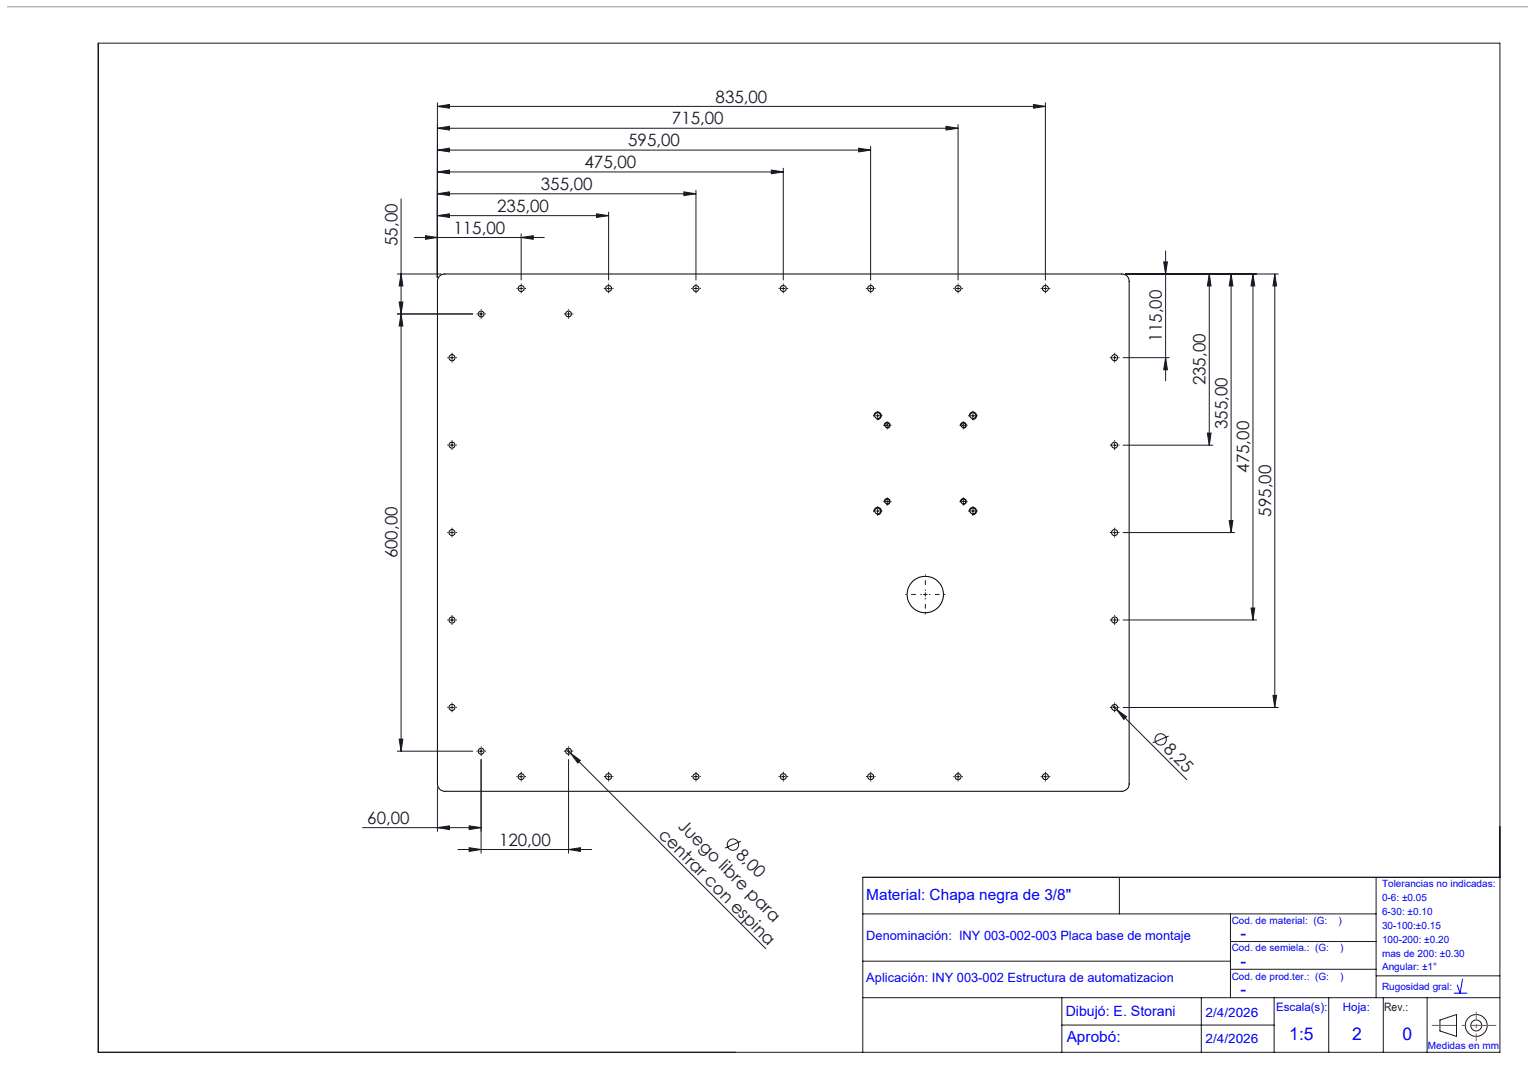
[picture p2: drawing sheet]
<svg xmlns="http://www.w3.org/2000/svg" width="420mm" height="297mm" viewBox="0 0 420 297" stroke-linecap="round" stroke-linejoin="round" font-family="sans-serif">
<g fill="none" stroke="#000" stroke-width=".27">
<path d="M120.8 75.8l.6-.5 .8-.1h186a1.99 1.99 0 0 1 2 2v138a2.05 2.05 0 0 1-2 2h-186a2.05 2.05 0 0 1-2-2v-138zM240.1 114.4a1 1 0 0 1 .9-1.3 1 1 0 0 1 1.1 1.1 1 1 0 0 1-1.3 .9M242.9 116.9a.8 .8 0 0 1 .7-1 .8 .8 0 0 1 .9 .9 .8 .8 0 0 1-1 .7M263.8 116.9a.8 .8 0 0 1 .7-1 .8 .8 0 0 1 .9 .9 .8 .8 0 0 1-1 .7M266.3 114.4a1 1 0 0 1 .9-1.3 1 1 0 0 1 1 1.1 1 1 0 0 1-1.2 .9M242.9 137.9a.8 .8 0 0 1 .7-1 .8 .8 0 0 1 .9 .8 .8 .8 0 0 1-1 .7M263.8 137.9a.8 .8 0 0 1 .7-1 .8 .8 0 0 1 .9 .8 .8 .8 0 0 1-1 .7M240.1 140.5a1.01 1.01 0 0 1 .9-1.2 1.01 1.01 0 0 1 1.1 1 1.01 1.01 0 0 1-1.3 .9M266.3 140.5a1.01 1.01 0 0 1 .9-1.2 1.01 1.01 0 0 1 1.1 1.1 1.01 1.01 0 0 1-1.3 .8"/>
<circle cx="143.2" cy="79.2" r=".82"/>
<circle cx="167.2" cy="79.2" r=".83"/>
<circle cx="191.2" cy="79.2" r=".82"/>
<circle cx="215.2" cy="79.2" r=".82"/>
<circle cx="239.2" cy="79.2" r=".83"/>
<circle cx="263.2" cy="79.2" r=".82"/>
<circle cx="287.2" cy="79.2" r=".82"/>
<circle cx="124.2" cy="98.2" r=".83"/>
<circle cx="132.2" cy="86.2" r=".8"/>
<circle cx="156.2" cy="86.2" r=".8"/>
<circle cx="306.2" cy="98.2" r=".83"/>
<circle cx="241.1" cy="114.1" r=".81"/>
<circle cx="243.7" cy="116.7" r=".66"/>
<circle cx="264.6" cy="116.7" r=".65"/>
<circle cx="267.2" cy="114.1" r=".8"/>
<circle cx="124.2" cy="122.2" r=".83"/>
<circle cx="243.7" cy="137.7" r=".66"/>
<circle cx="264.6" cy="137.7" r=".65"/>
<circle cx="306.2" cy="122.2" r=".83"/>
<circle cx="124.2" cy="146.2" r=".83"/>
<circle cx="241.1" cy="140.3" r=".81"/>
<circle cx="267.2" cy="140.3" r=".8"/>
<circle cx="306.2" cy="146.2" r=".84"/>
<circle cx="124.2" cy="170.2" r=".83"/>
<circle cx="254.2" cy="163.2" r="5"/>
<circle cx="306.2" cy="170.2" r=".83"/>
<circle cx="124.2" cy="194.2" r=".83"/>
<circle cx="306.2" cy="194.2" r=".83"/>
<circle cx="132.2" cy="206.2" r=".8"/>
<circle cx="143.2" cy="213.2" r=".82"/>
<circle cx="156.2" cy="206.2" r=".8"/>
<circle cx="167.2" cy="213.2" r=".83"/>
<circle cx="191.2" cy="213.2" r=".82"/>
<circle cx="215.2" cy="213.2" r=".82"/>
<circle cx="239.2" cy="213.2" r=".83"/>
<circle cx="263.2" cy="213.2" r=".82"/>
<circle cx="287.2" cy="213.2" r=".82"/>
</g>
<g fill="none" stroke="#191924" stroke-width=".27">
<path d="M27 11.8h385v277.1h-385zM120.2 35.2l3.3-.5v1zM120.2 29.2l3.3-.5v1zM120.2 28.2v48M120.2 35.2h143M120.2 29.2h167M259.9 34.7l3.3 .5-3.3 .5zM263.2 34.2v42.7M283.9 28.7l3.3 .5-3.3 .5zM287.2 28.2v48.7M110.2 54.6v151.6M120.2 59.2l3.3-.5v1z"/>
<path d="M120.2 53.2l3.3-.5v1zM120.2 47.2l3.3-.5v1zM120.2 41.2l3.3-.5v1zM120.2 59.2h47M120.2 53.2h71M120.2 47.2h95M120.2 41.2h118.9M163.9 58.7l3.3 .5-3.3 .5zM167.2 58.2v18.7M187.9 52.7l3.3 .5-3.3 .5zM191.2 52.2v24.7M211.9 46.7l3.3 .5-3.3 .5z"/>
<path d="M215.2 46.2v30.7M235.9 40.7l3.2 .5-3.2 .5zM239.1 40.2v36.7M109.1 75.2h12.1M110.2 75.2l.5 3.3h-1.1zM113.8 65.2h35.7M116.9 64.7l3.3 .5-3.3 .5zM142.7 79.2h1M143.2 65.2l3.3-.5v1zM143.2 64.2v12.7M143.2 78.7v1M166.7 79.2h1"/>
<path d="M167.2 78.7v1M190.7 79.2h1M191.2 78.7v1M214.7 79.2h1M215.2 78.7v1M238.7 79.2h1M239.1 78.7v1M262.7 79.2h1M263.2 78.7v1M286.7 79.2h1M287.2 78.7v1M309.2 75.2h42"/>
<path d="M319.7 71.9h1l-.5 3.3zM320.2 68.9v35.6M332.2 75.2l.5 3.3h-1.1zM332.2 75.2v47M338.2 75.2l.5 3.3h-1.1zM338.2 75.2v71M344.2 75.2l.5 3.3h-1.1zM344.2 75.2v95M350.2 75.2l.5 3.3h-1zM350.2 75.2v119M109.1 86.2h20.8M109.6 82.9h1.1l-.5 3.3z"/>
<path d="M110.2 86.2l.5 3.3h-1.1zM123.6 98.2h1.1M124.2 97.7v1M131.7 86.2h1M132.2 85.7v1M155.7 86.2h1M156.2 85.7v1M305.7 98.2h1M306.2 97.7v1M308.5 98.2h12.7M320.2 98.2l.5 3.3h-1zM240.6 114.1h1"/>
<path d="M241.1 113.6v1M243.2 116.7h1M243.7 116.2v1M264.1 116.7h1M264.6 116.2v1M266.7 114.1h1.1M267.3 113.6v1M331.6 118.9h1.1l-.5 3.3zM123.6 122.2h1.1M124.2 121.7v1M241.1 139.8v1M243.2 137.7h1"/>
<path d="M243.7 137.2v.9M264.1 137.7h1M264.6 137.2v.9M267.3 139.8v1M305.7 122.2h1M306.2 121.7v1M308.5 122.2h24.7M123.6 146.2h1.1M124.2 145.7v1M240.6 140.3h1M266.7 140.3h1.1M305.7 146.2h1"/>
<path d="M306.2 145.7v1M308.5 146.2h30.7M337.6 142.9h1.1l-.5 3.3zM123.6 170.2h1.1M124.2 169.7v1M253.7 163.2h1M254.2 162.7v1M305.7 170.2h1M306.2 169.7v1M308.5 170.2h36.7M343.6 166.9h1.1l-.5 3.3zM123.6 194.2h1.1"/>
<path d="M124.2 193.7v1M305.6 193.6l1.1 1.2M305.7 194.2h1M306.2 193.7v1M306.7 194.8l2.8 1.9-.8 .8zM306.7 194.8l19.3 19.2M308.5 194.2h42.7M349.7 190.9h1l-.5 3.3zM109.1 206.2h20.8M109.6 202.9h1.1l-.5 3.3zM120.2 216.2v12M131.7 206.2h1"/>
<path d="M132.2 205.7v1M132.2 208.5v25.7M142.7 213.2h1M143.2 212.7v1M155.6 205.6l1.1 1.2M155.7 206.2h1M156.2 205.7v1M156.2 208.5v25.7M156.7 206.8l2.7 1.9-.7 .7zM156.7 206.8l53.7 53.6M166.7 213.2h1M167.2 212.7v1"/>
<path d="M190.7 213.2h1M191.2 212.7v1M214.7 213.2h1M215.2 212.7v1M238.7 213.2h1M239.1 212.7v1M262.7 213.2h1M263.2 212.7v1M286.7 213.2h1M287.2 212.7v1M321 202l-4.4 1.9M99.6 227.2h32.6"/>
<path d="M120.2 227.2l3.3-.5v1zM125.8 233.2h36.7M128.9 232.7l3.3 .5-3.3 .5zM128.9 226.7l3.3 .5-3.3 .5zM156.2 233.2l3.3-.5v1zM203.5 230.9l-4.4 1.9M237 250.9h141M307.5 240.8v10.1M338 250.9v23M338 258.4h40M378 240.8v33.1M412 240.8h-175v48.1"/>
<path d="M237 263.8h101M237 273.9h175M291.7 273.9v15M330 273.9v15M338 266.1h40M350 273.9v15M365 273.9v15M378 267.9h34M380 273.9v15M392 273.9v15M395.5 280l4.6-1.5v6l-4.6-1.5zM291.7 281.4h58.3"/>
<circle cx="318.8" cy="203" r="1.56"/>
<circle cx="201.3" cy="231.8" r="1.55"/>
<circle cx="405.5" cy="281.5" r="1.49"/>
<circle cx="405.5" cy="281.5" r="3"/>
</g>
<path d="M405.5 277.6v8.2" fill="none" stroke="#ff8000" stroke-width=".27" stroke-dasharray="15.2 1.3 1.3 1.3" stroke-dashoffset="13.1" stroke-linecap="butt"/>
<path d="M393.3 281.5h17.7" fill="none" stroke="#ff8000" stroke-width=".27" stroke-dasharray="15.2 1.3 1.3 1.3" stroke-dashoffset="8.3" stroke-linecap="butt"/>
<g fill="none" stroke="#191924" stroke-width=".27" stroke-dasharray="15.2 1.3 1.3 1.3" stroke-linecap="butt">
<path d="M142.2 79.2h-.3M143.2 78.2v-.4M144.2 79.2h.3M166.2 79.2h-.3M167.2 78.2v-.4M168.2 79.2h.3M190.2 79.2h-.3M191.2 78.2v-.4M192.2 79.2h.3M214.2 79.2h-.3M215.2 78.2v-.4M216.2 79.2h.3"/>
<path d="M238.2 79.2h-.3M239.2 78.2v-.4M240.2 79.2h.3M262.2 79.2h-.3M263.2 78.2v-.4M264.2 79.2h.3M286.2 79.2h-.3M287.2 78.2v-.4M288.2 79.2h.3M123.2 98.2h-.3M124.2 97.2v-.4M124.2 99.2v.3"/>
<path d="M125.2 98.2h.3M131.2 86.2h-.3M132.2 85.2v-.3M132.2 87.2v.3M133.2 86.2h.3M143.2 80.2v.3M155.2 86.2h-.3M156.2 85.2v-.3M156.2 87.2v.3M157.2 86.2h.3M167.2 80.2v.3M191.2 80.2v.3"/>
<path d="M215.2 80.2v.3M239.2 80.2v.3M263.2 80.2v.3M287.2 80.2v.3M305.2 98.2h-.3M306.2 97.2v-.4M306.2 99.2v.3M307.2 98.2h.3M240.1 114.1h-.3M241.1 113.1v-.3M241.1 115.1v.3M242.1 114.1h.3"/>
<path d="M242.7 116.7h-.1M243.7 115.7v-.1M243.7 117.7v.2M244.7 116.7h.2M263.6 116.7h-.1M264.6 115.7v-.1M264.6 117.7v.2M265.6 116.7h.2M266.3 114.1h-.3M267.3 113.1v-.3M267.3 115.1v.3M268.3 114.1h.3"/>
<path d="M123.2 122.2h-.3M124.2 121.2v-.4M124.2 123.2v.3M125.2 122.2h.3M241.1 139.3v-.3M242.7 137.6h-.1M243.7 136.6v-.1M243.7 138.6v.2M244.7 137.6h.2M263.6 137.6h-.1M264.6 136.6v-.1M264.6 138.6v.2"/>
<path d="M265.6 137.6h.2M267.3 139.3v-.3M305.2 122.2h-.3M306.2 121.2v-.4M306.2 123.2v.3M307.2 122.2h.3M123.2 146.2h-.3M124.2 145.2v-.4M124.2 147.2v.3M125.2 146.2h.3M240.1 140.3h-.3M241.1 141.3v.3"/>
<path d="M242.1 140.3h.3M266.3 140.3h-.3M267.3 141.3v.3M268.3 140.3h.3M305.2 146.2h-.3M306.2 145.2v-.4M306.2 147.2v.3M307.2 146.2h.3M123.2 170.2h-.3M124.2 169.2v-.4M124.2 171.2v.3M125.2 170.2h.3"/>
<path d="M305.2 170.2h-.3M306.2 169.2v-.4M306.2 171.2v.3M307.2 170.2h.3M123.2 194.2h-.3M124.2 193.2v-.4M124.2 195.2v.3M125.2 194.2h.3M305.2 194.2h-.3M306.2 193.2v-.4M306.2 195.2v.3M307.2 194.2h.3"/>
<path d="M131.2 206.2h-.3M132.2 205.2v-.3M132.2 207.2v.3M133.2 206.2h.3M142.2 213.2h-.3M143.2 212.2v-.4M143.2 214.2v.3M144.2 213.2h.3M155.2 206.2h-.3M156.2 205.2v-.3M156.2 207.2v.3M157.2 206.2h.3"/>
<path d="M166.2 213.2h-.3M167.2 212.2v-.4M167.2 214.2v.3M168.2 213.2h.3M190.2 213.2h-.3M191.2 212.2v-.4M191.2 214.2v.3M192.2 213.2h.3M214.2 213.2h-.3M215.2 212.2v-.4M215.2 214.2v.3M216.2 213.2h.3"/>
<path d="M238.2 213.2h-.3M239.2 212.2v-.4M239.2 214.2v.3M240.2 213.2h.3M262.2 213.2h-.3M263.2 212.2v-.4M263.2 214.2v.3M264.2 213.2h.3M286.2 213.2h-.3M287.2 212.2v-.4M287.2 214.2v.3M288.2 213.2h.3"/>
</g>
<path d="M253.2 163.2h-4.5M254.2 162.2v-4.5M254.2 164.2v4.5M255.2 163.2h4.5" fill="none" stroke="#191924" stroke-width=".27" stroke-dasharray="15.2 1.3 1.3 1.3" stroke-dashoffset="14.9" stroke-linecap="butt"/>
<path d="M2 1.9h417.7" fill="none" stroke="#9a9a9a" stroke-width=".27"/>
<path d="M399.5 272.6h3.4M401.7 268.7l-.6 3.9-.8-2.2" fill="none" stroke="#00f" stroke-width=".27"/>
<g fill="#191924">
<path d="M156.7 206.8l2.7 1.9-.7 .7z"/>
<path d="M306.7 194.8l2.8 1.9-.8 .8z"/>
<path d="M128.9 232.7l3.3 .5-3.3 .5zM156.2 233.2l3.3-.5v1z"/>
<path d="M143.2 65.2l3.3-.5v1zM116.9 64.7l3.3 .5-3.3 .5zM163.9 58.7l3.3 .5-3.3 .5zM120.2 59.2l3.3-.5v1zM187.9 52.7l3.3 .5-3.3 .5zM120.2 53.2l3.3-.5v1zM211.9 46.7l3.3 .5-3.3 .5zM120.2 47.2l3.3-.5v1zM235.9 40.7l3.2 .5-3.2 .5zM120.2 41.2l3.3-.5v1zM259.9 34.7l3.3 .5-3.3 .5zM120.2 35.2l3.3-.5v1zM283.9 28.7l3.3 .5-3.3 .5zM120.2 29.2l3.3-.5v1zM128.9 226.7l3.3 .5-3.3 .5zM120.2 227.2l3.3-.5v1z"/>
<path d="M109.6 202.9h1.1l-.5 3.3zM110.2 86.2l.5 3.3h-1.1z"/>
<path d="M320.2 98.2l.5 3.3h-1zM319.7 71.9h1l-.5 3.3zM331.6 118.9h1.1l-.5 3.3zM332.2 75.2l.5 3.3h-1.1zM337.6 142.9h1.1l-.5 3.3zM338.2 75.2l.5 3.3h-1.1zM343.6 166.9h1.1l-.5 3.3zM344.2 75.2l.5 3.3h-1.1zM349.7 190.9h1l-.5 3.3zM350.2 75.2l.5 3.3h-1zM109.6 82.9h1.1l-.5 3.3zM110.2 75.2l.5 3.3h-1.1z"/>
</g>
<g font-size="4.8" fill="#00f">
<text x="340.8" y="257.8">-</text>
<text x="340.8" y="265.4">-</text>
<text x="340.8" y="273.2">-</text>
<text x="354.2" y="285.4">1:5</text>
<text x="371.4" y="285.4">2</text>
<text x="385.2" y="285.4">0</text>
</g>
<g font-size="4.7" fill="#191924">
<text x="196.6" y="28.2">835,00</text>
<text x="184.6" y="34.2">715,00</text>
<text x="172.6" y="40.2">595,00</text>
<text x="160.6" y="46.2">475,00</text>
<text x="148.6" y="52.2">355,00</text>
<text x="136.6" y="58.2">235,00</text>
<text x="124.6" y="64.2">115,00</text>
<text x="109.2" y="67.5" transform="rotate(-90 109.2 67.5)">55,00</text>
<text x="319.2" y="93.8" transform="rotate(-90 319.2 93.8)">115,00</text>
<text x="331.2" y="105.8" transform="rotate(-90 331.2 105.8)">235,00</text>
<text x="337.2" y="117.8" transform="rotate(-90 337.2 117.8)">355,00</text>
<text x="343.2" y="129.8" transform="rotate(-90 343.2 129.8)">475,00</text>
<text x="349.2" y="141.8" transform="rotate(-90 349.2 141.8)">595,00</text>
<text x="109.2" y="153.3" transform="rotate(-90 109.2 153.3)">600,00</text>
<text x="319.4" y="206" transform="rotate(45 319.4 206)">8,25</text>
<text x="100.9" y="226.2">60,00</text>
<text x="186.1" y="226.9" transform="rotate(45 186.1 226.9)">Juego libre para</text>
<text x="137.1" y="232.2">120,00</text>
<text x="180.7" y="229.3" transform="rotate(45 180.7 229.3)">centrar con espina</text>
<text x="202" y="234.9" transform="rotate(45 202 234.9)">8,00</text>
</g>
<g font-size="4.2" fill="#00f">
<text x="238" y="247">Material: Chapa negra de 3/8&quot;</text>
<text x="293" y="286">Aprobó:</text>
</g>
<text font-size="3.9" fill="#00f" x="292.8" y="279">Dibujó: E. Storani</text>
<g font-size="3.5" fill="#00f">
<text x="238" y="257.9">Denominación: INY 003-002-003 Placa base de montaje</text>
<text x="238" y="269.5">Aplicación: INY 003-002 Estructura de automatizacion</text>
<text x="331.2" y="279.1">2/4/2026</text>
<text x="331.2" y="286.3">2/4/2026</text>
</g>
<g font-size="3.2" fill="#00f">
<text x="350.5" y="277.5">Escala(s):</text>
<text x="368.9" y="277.5">Hoja:</text>
</g>
<text font-size="3.2" fill="#191924" x="380.2" y="277.6">Rev.:</text>
<g font-size="2.7" fill="#00f">
<text x="379.6" y="243.6">Tolerancias no indicadas:</text>
<text x="379.6" y="247.4">0-6: ±0.05</text>
<text x="379.6" y="251.2">6-30: ±0.10</text>
<text x="338.3" y="253.6">Cod. de material: (G:</text>
<text x="367.7" y="253.6">)</text>
<text x="379.6" y="255">30-100:±0.15</text>
<text x="338.3" y="261.2">Cod. de semiela.: (G:</text>
<text x="368.1" y="261.2">)</text>
<text x="379.6" y="258.8">100-200: ±0.20</text>
<text x="379.6" y="262.6">mas de 200: ±0.30</text>
<text x="338.3" y="269">Cod. de prod.ter.: (G:</text>
<text x="368.1" y="269">)</text>
<text x="379.6" y="266.4">Angular: ±1°</text>
<text x="379.6" y="271.8">Rugosidad gral:</text>
<text x="392.2" y="288">Medidas en mm</text>
</g>
</svg>
